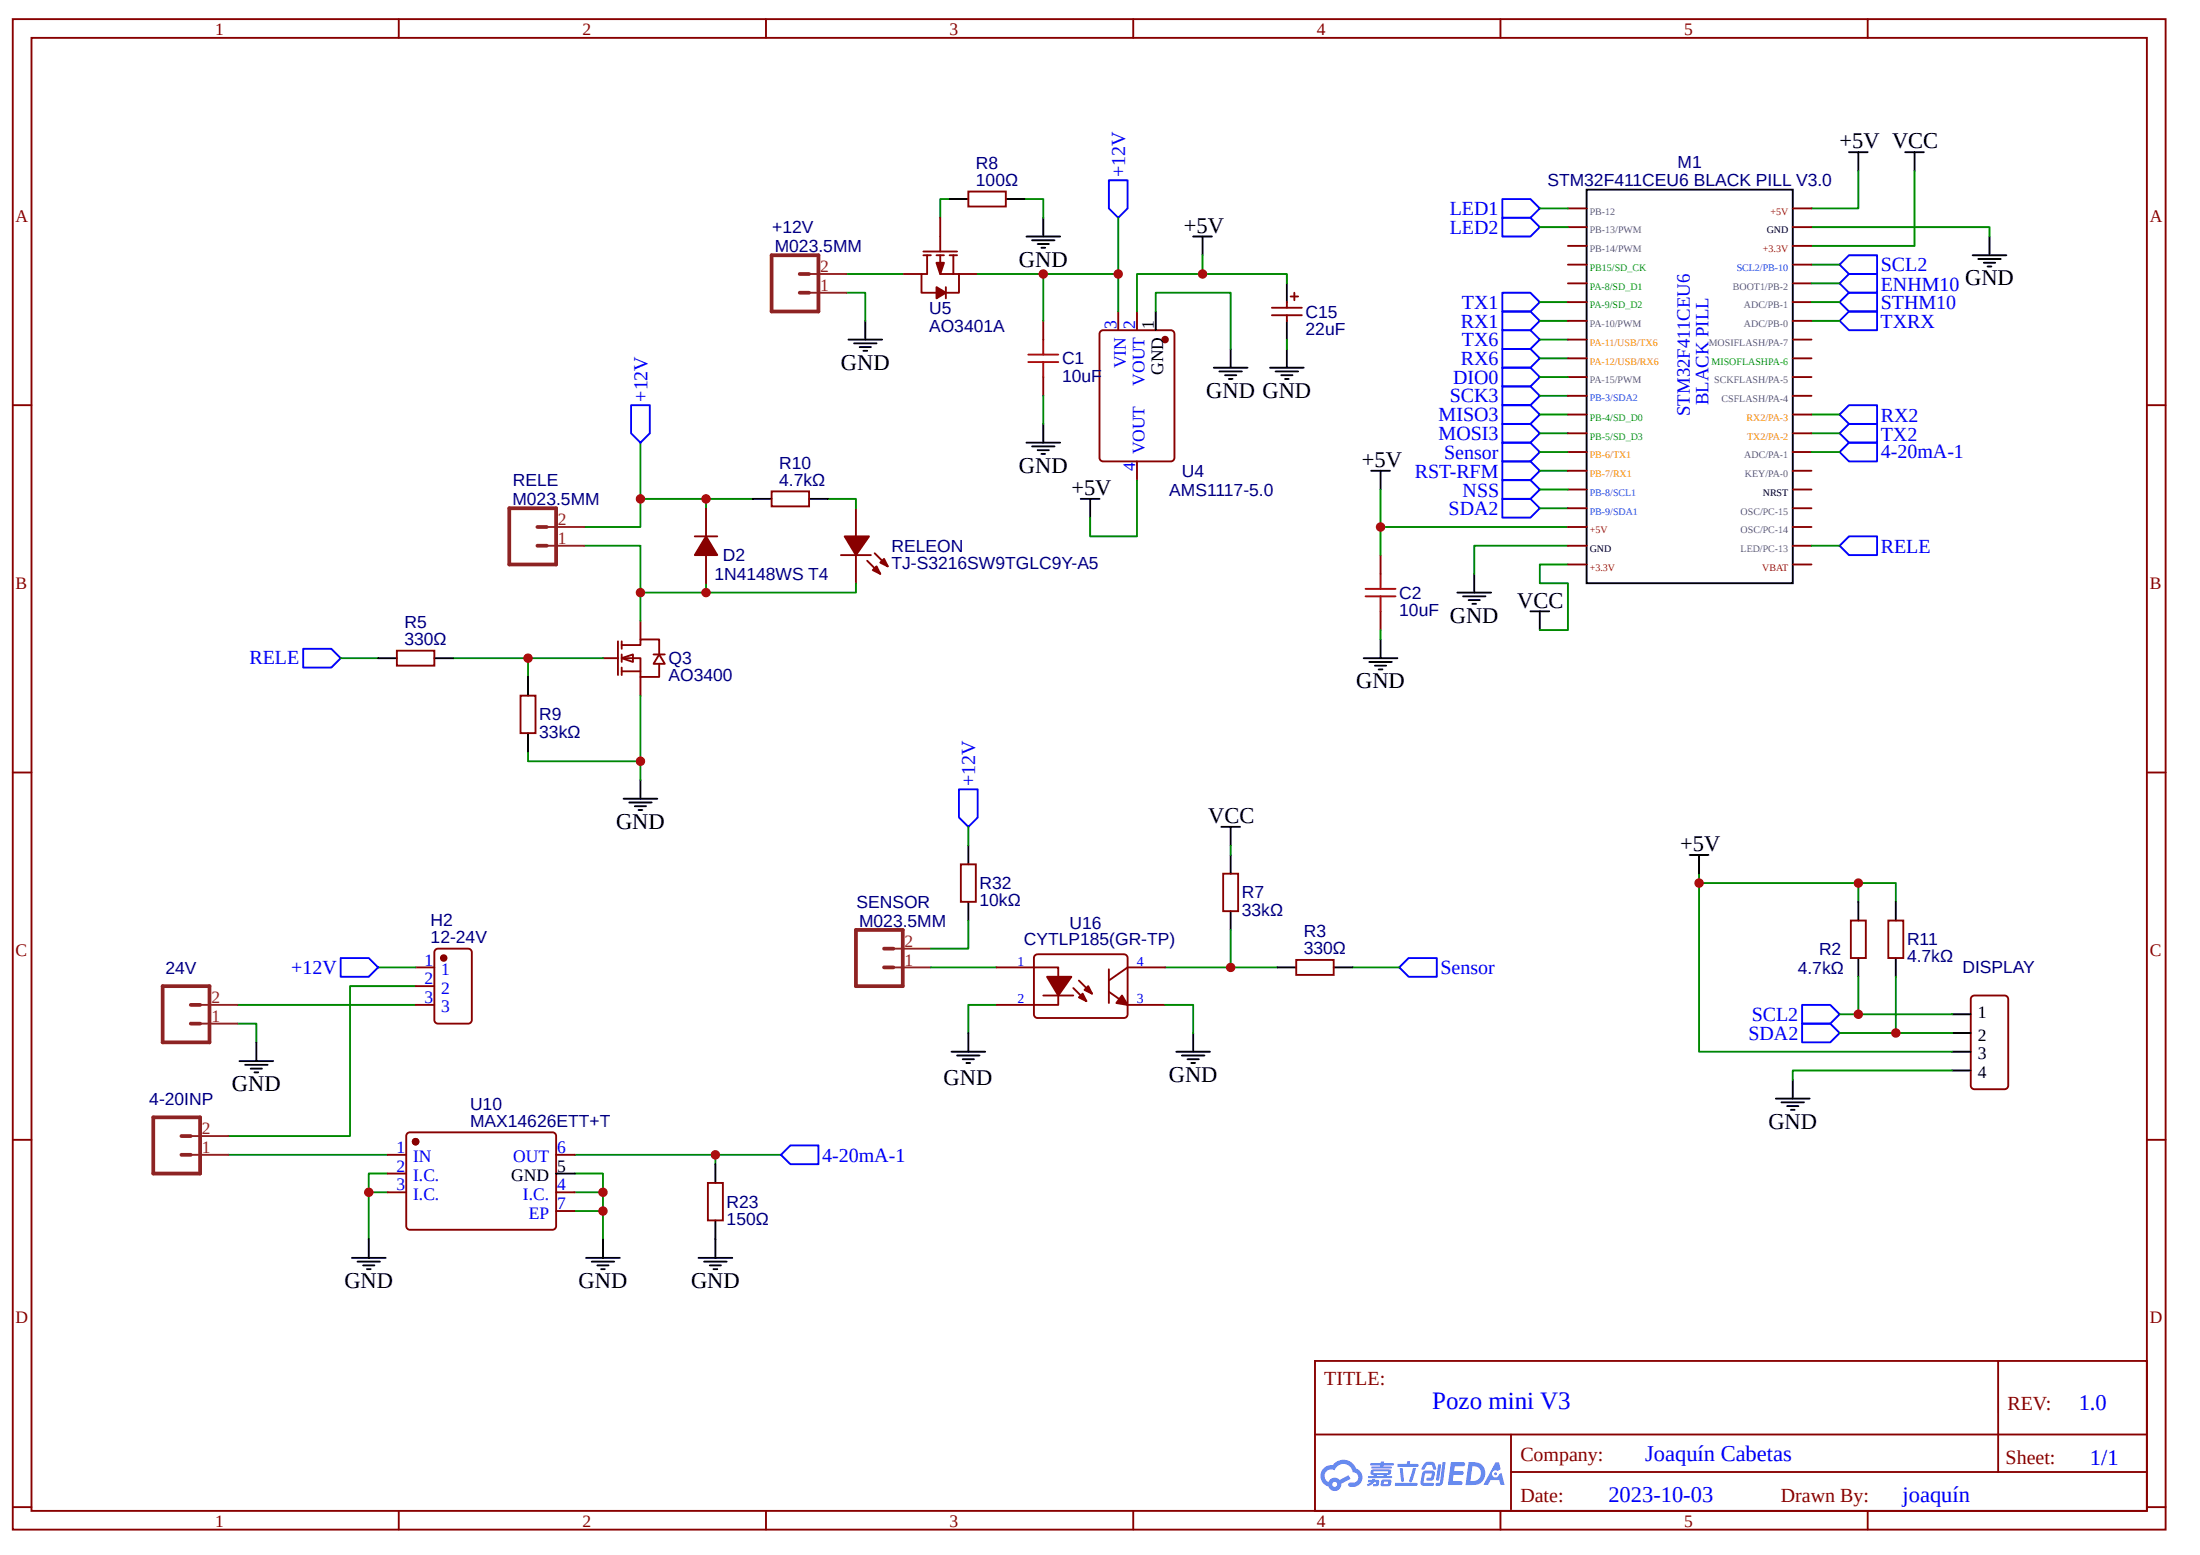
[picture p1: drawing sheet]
<svg xmlns="http://www.w3.org/2000/svg" width="297mm" height="210mm" viewBox="0 0 297 210" stroke-linecap="round" stroke-linejoin="round" font-family="sans-serif">
<g fill="none" stroke="#800" stroke-width=".25">
<path d="M1.7 2.6h290.7v203.9h-290.7zM4.3 5.1h285.5v198.8h-285.5zM53.8 2.6v2.5M103.4 2.6v2.5M153 2.6v2.5M202.6 2.6v2.5M252.1 2.6v2.5M1.7 54.7h2.6M289.8 54.7h2.6M1.7 104.3h2.6M289.8 104.3h2.6M1.7 153.8h2.6"/>
<path d="M289.8 153.8h2.6M177.5 183.7h112.3v20.2h-112.3zM177.6 193.6h112.1M204 198.7h85.7M204 193.6v10.1M269.8 183.7v15M1.7 203.4h2.6M53.8 203.9v2.6M103.4 203.9v2.6M153 203.9v2.6M202.6 203.9v2.6M252.1 203.9v2.6"/>
<path d="M289.8 203.4h2.6"/>
</g>
<g fill="#58f">
<path d="M195.9 197.4h1.6a.28 .28 0 0 1 .3 .2 .28 .28 0 0 1-.3 .3h-1.1l-.1 .6h1.1l.2 .3a.32 .32 0 0 1-.4 .3h-1l-.1 .8h.6a.77 .77 0 0 1 .7 .1 .27 .27 0 0 1-.2 .4h-1.7z"/>
<path d="M201.9 197.4h.5l.2 .9-.4 .2a.48 .48 0 0 0-.7 .2 .48 .48 0 0 0 .3 .7 .48 .48 0 0 0 .6-.4l.3-.2 .4 1.6h-.5l-.2-.6h-1.2l-.3 .6h-.6z"/>
<path d="M194.2 197.7h.4l-.3 2-.2 .2-.2-.2z"/>
<path d="M194.8 197.3h.4l-.4 2.8a.62 .62 0 0 1-1 .3l.1-.2 .4-.1 .1-.1z"/>
<path d="M192.3 197.5a1.28 1.28 0 0 1 1.3-.1l.1 .2 .2 .7-.4 .1-.2-.7h-.6l-.1 .1a.61 .61 0 0 1-.6 .6l-.1-.2z"/>
<path d="M192.2 198.6a1.69 1.69 0 0 1 1.3-.1l.1 .1a1.22 1.22 0 0 1-.2 1.2l-.7 .1-.1-.2v-.2l.6-.1 .1-.5h-.9l-.2 1.2 1.2 .1h.2v.2l-.2 .2h-1.2l-.3-.2-.1-.4 .2-1.1z"/>
<path d="M188.3 200.2h2.9l.2 .2-.2 .2h-2.8l-.1-.1z"/>
<path d="M190.8 198.1h.4l-.6 1.9-.2 .1-.2-.2z"/>
<path d="M189 198.2h.4l.1 1.6-.1 .2-.2-.1z"/>
<path d="M188.7 197.6h1.2l.1-.3 .4-.1-.1 .4h1l.2 .2-.2 .2h-2.5l-.1-.1z"/>
<path d="M184.7 199.8h.5l.1-.2h.4l-.1 .1 .5 .1 .1 .3-.1 .4-.1 .1h-.6v-.3l.4-.1v-.1h-.3l-.3 .3-.6 .2-.1-.3 .6-.2h-.4z"/>
<path d="M185 197.5h1.4v-.2h.5l-.1 .2h1.3l.1 .2-.1 .1h-1.3v.2h1l.1 .1-.1 .1h-2.6v-.2h1.1v-.2h-1.2l-.1-.1z"/>
<path d="M198.3 197.4l-.4 3a3 3 0 0 0 2.1-.3 1.55 1.55 0 0 0 .4-1.8 1.55 1.55 0 0 0-1.6-.9zM198.8 197.9a1.02 1.02 0 0 1 1.1 1.1 1.02 1.02 0 0 1-1.2 .9h-.2z"/>
<path d="M185.1 198.5l-.1 .5 .4 .1 .1 .1h-.8l.1 .3h3l.2-.1-.2-.2h-.6v-.1a.48 .48 0 0 0 .5-.2 .48 .48 0 0 0 0-.5l-2.3-.1zM185.5 198.6h1.8l.1 .1-.1 .1h-1.8zM185.9 199.1h.9l-.1 .1h-.8z"/>
<path d="M186.5 199.8a.73 .73 0 0 0 0 .8 1.5 1.5 0 0 0 1.2-.1 .68 .68 0 0 0 0-.8h-.9zM186.9 200h.5l-.1 .3h-.5z"/>
<path d="M178.7 198.2a1.47 1.47 0 0 0 .6 2.4 .89 .89 0 0 0 1.1 .6 .89 .89 0 0 0 .7-.9l1.2-.7-.2-.5-1.2 .7a.88 .88 0 0 0-1.5 .3 .9 .9 0 0 1-.5-1.3 .9 .9 0 0 1 1.3-.3 1.27 1.27 0 0 1 1.3-.9 1.27 1.27 0 0 1 1.2 1.1 .74 .74 0 0 1 .6 .9 .74 .74 0 0 1-1 .5 .28 .28 0 0 0-.3 .3 .28 .28 0 0 0 .3 .3 1.3 1.3 0 0 0 1.6-.9 1.3 1.3 0 0 0-.8-1.6 1.8 1.8 0 0 0-3.2-.4h-.2a1.42 1.42 0 0 0-1 .4zM179.8 200.4a.35 .35 0 0 1 .7 0 .35 .35 0 0 1-.7 0z"/>
<circle cx="201.9" cy="198.9" r=".19"/>
</g>
<path d="M248.4 73.7l1.2-1.3h3.8v2.5h-3.8z" fill="none" stroke="#00f" stroke-width=".25"/>
<path d="M83.9 88.8l1.6-.5v1z" fill="#fefefe"/>
<g fill="none" stroke="#800" stroke-width=".25">
<path d="M121.9 37h2.5M124.7 34.5h1M124.7 33.9h4.5M125.2 34.5v2.5h-.8v2.5h2.5M126.4 34.5h1M126.9 34.5v2.5h2.6M126.9 29.4v4.5M127.7 38.8v1.5M128.2 34.5h1M128.7 34.5v2.5M129.5 37v2.5h-2.1M129.5 37h2.5"/>
<path d="M81.4 88.8h2M83.4 86.6v4.5M83.9 88.8l1.6-.5v1zM83.9 87.1h2.6v-.8h2.5v2M83.9 88.8h2.6v2.6h2.5v-1.8M83.9 90.6h2.6M83.9 86.6v1M83.9 88.3v1M83.9 90.1v1M86.5 83.8v2.5M86.5 91.4v2.5M88.2 88.3h1.6"/>
<path d="M89 88.3l.8 1.3h-1.6zM266.2 134.5l.4-.1h4a.51 .51 0 0 1 .5 .5v11.6a.51 .51 0 0 1-.5 .5h-4a.51 .51 0 0 1-.5-.5v-11.6z"/>
</g>
<g fill="none" stroke="#080" stroke-width=".25">
<path d="M114.3 39.5h2.5v3.8M128.2 26.9h-1.3v2.5M138.3 26.9h2.5v2.5M244.6 35.7h3.8M86.5 59.7v11.4h-7.6M244.6 56h3.8M244.6 58.5h3.8M78.9 73.7h7.6v10.1M211.7 73.7h-12.7v3.8M46 88.8h5M61.2 88.8h20.2M86.5 93.9v11.4"/>
<path d="M229.4 117.9v1.3h21.5v2.5M250.9 119.2h5v2.5M157.3 130.6h15.2M182.6 130.6h6.3M263.5 144.5h-21.5v1.3"/>
</g>
<g fill="none" stroke="#000" stroke-width=".25">
<path d="M138.6 31.9h4.5M139.3 32.4h3.1M140.1 32.9h1.5M140.6 33.4h.5M140.8 29.4v2.5M114.5 45.8h4.6M115.3 46.3h3M116.1 46.8h1.5M116.6 47.4h.5M116.8 43.3v2.5M185.1 63.5h2.5M186.4 63.5v2.6"/>
<path d="M196.8 80h4.5M199 77.5v2.5M197.5 80.5h3M198.3 81h1.5M198.8 81.5h.5M84.2 107.8h4.5M84.9 108.3h3.1M85.7 108.8h1.5M86.2 109.3h.5M86.5 105.3v2.5M164.9 111.6h2.5M166.1 111.6v2.5"/>
<path d="M161.1 139.4v2.6M263.5 136.9h2.6M263.5 139.4h2.6M158.8 142h4.6M159.6 142.5h3M160.3 143h1.5M160.8 143.5h.5M239.8 148.3h4.5M240.5 148.8h3M241.3 149.3h1.5M241.8 149.8h.5M242 145.8v2.5"/>
<path d="M263.5 142h2.6M263.5 144.5h2.6"/>
</g>
<path d="M202.8 39.5h3.8l1.3 1.3-1.3 1.2h-3.8zM248.4 35.7l1.2-1.2h3.8v2.5h-3.8zM202.8 47.1h3.8l1.3 1.3-1.3 1.2h-3.8zM202.8 42h3.8l1.3 1.3-1.3 1.3h-3.8zM202.8 59.7h3.8l1.3 1.3-1.3 1.3h-3.8zM248.4 58.5l1.2-1.3h3.8v2.5h-3.8zM248.4 56l1.2-1.3h3.8v2.5h-3.8zM202.8 67.3h3.8l1.3 1.3-1.3 1.3h-3.8zM40.9 87.6h3.8l1.3 1.2-1.3 1.3h-3.8zM188.9 130.6l1.3-1.3h3.8v2.5h-3.8zM243.3 138.2h3.8l1.3 1.2-1.3 1.3h-3.8zM243.3 135.6h3.8l1.3 1.3-1.3 1.3h-3.8z" fill="none" stroke="#00f" stroke-width=".25"/>
<path d="M126.4 38.8l1.3 .7-1.3 .8z" fill="#800"/>
<path d="M126.4 38.8l1.3 .7-1.3 .8z" fill="none" stroke="#800" stroke-width=".25"/>
<path d="M126.4 35.5h1l-.5 1.5z" fill="#800"/>
<path d="M126.4 35.5h1l-.5 1.5zM148.6 44.7l.3-.1h9.1a.51 .51 0 0 1 .6 .5v16.7a.51 .51 0 0 1-.6 .5h-9.1a.51 .51 0 0 1-.5-.5v-16.7zM186.4 74.9v2.6M186.4 82.5v2.5" fill="none" stroke="#800" stroke-width=".25"/>
<path d="M114.3 37h7.6M244.6 30.7h24v1.2M250.9 23.1v5h-6.3M258.5 23.1v10.1h-13.9M207.9 48.4h3.8M86.5 67.3h8.8v1.3M95.3 78.7v1.3h-8.8M186.4 66.1v5h25.3M186.4 71.1v3.8M211.7 76.2h-3.8v2.5h3.8v6.3h-3.8M186.4 85v1.3" fill="none" stroke="#080" stroke-width=".25"/>
<path d="M184.4 79.5h4M186.4 77.5v2M184.4 80.5h4M186.4 80.5v2" fill="none" stroke="#a00000" stroke-width=".25"/>
<path d="M202.8 44.6h3.8l1.3 1.2-1.3 1.3h-3.8zM202.8 64.8h3.8l1.3 1.3-1.3 1.2h-3.8zM202.8 62.3h3.8l1.3 1.2-1.3 1.3h-3.8z" fill="none" stroke="#00f" stroke-width=".25"/>
<g fill="none" stroke="#000" stroke-width=".25">
<path d="M249.6 20.5h2.5M250.9 20.5v2.6M257.2 20.5h2.5M258.5 20.5v2.6M266.3 34.5h4.6M267.1 35h3M267.8 35.5h1.6M268.3 36h.5M268.6 31.9v2.6M184.1 88.8h4.6M184.9 89.3h3M185.6 89.9h1.5"/>
<path d="M186.1 90.4h.5M186.4 86.3v2.5M206.6 82.5h2.5M207.9 82.5v2.5M228.1 115.4h2.5M229.4 115.4v2.5"/>
</g>
<circle cx="157.3" cy="45.8" r=".38" fill="#800"/>
<g fill="none" stroke="#800" stroke-width=".25">
<path d="M140.8 43.3v2.5M140.8 50.9v2.5M151 42v2.6M153.5 42v2.6M93.8 72.4h3M95.3 68.6v3.8M95.3 74.9v3.8M153.5 62.3v2.5"/>
<circle cx="157.3" cy="45.8" r=".38"/>
</g>
<g fill="none" stroke="#000" stroke-width=".25">
<path d="M161.1 31.9h2.5M162.3 31.9v2.6M138.6 59.7h4.5M140.8 57.2v2.5M156 42v2.6M163.9 49.6h4.5M164.6 50.1h3.1M165.4 50.6h1.5M165.9 51.1h.5M166.1 47.1v2.5M139.3 60.3h3.1M140.1 60.8h1.5"/>
<path d="M140.6 61.3h.5M145.9 67.3h2.5M147.2 67.3v2.6"/>
</g>
<path d="M138.8 48.9h4.1M138.8 47.9h4.1M140.8 45.8v2.1M140.8 48.9v2" fill="none" stroke="#a00000" stroke-width=".25"/>
<path d="M132 37h19v5M140.8 37v6.3M162.3 34.5v2.5h-8.8v5M140.8 53.4v3.8M153.5 64.8v7.6h-6.3v-2.5" fill="none" stroke="#080" stroke-width=".25"/>
<path d="M85.2 54.7h2.5v3.8l-1.2 1.2-1.3-1.2z" fill="none" stroke="#00f" stroke-width=".25"/>
<path d="M95.3 72.4l1.5 2.5h-3z" fill="#800"/>
<path d="M95.3 72.4l1.5 2.5h-3z" fill="none" stroke="#800" stroke-width=".25"/>
<path d="M149.7 24.3h2.5v3.8l-1.2 1.3-1.3-1.3zM248.4 43.3l1.2-1.3h3.8v2.6h-3.8z" fill="none" stroke="#00f" stroke-width=".25"/>
<path d="M151 29.4v7.6M156 42v-2.5h10.1v7.6M207.9 45.8h3.8" fill="none" stroke="#080" stroke-width=".25"/>
<path d="M117.8 77l.5-.6 .5 1.1z" fill="#800"/>
<path d="M117.8 77l.5-.6 .5 1.1z" fill="none" stroke="#800" stroke-width=".25"/>
<path d="M118.8 75.9l.5-.5 .6 1z" fill="#800"/>
<path d="M113.5 74.9h4.1M115.6 68.6v3.8M115.6 74.9v3.8M117.1 75.7l1.7 1.8M118.1 74.7l1.8 1.7M118.8 75.9l.5-.5 .6 1z" fill="none" stroke="#800" stroke-width=".25"/>
<path d="M114 72.4h3.3l-1.7 2.5z" fill="#800"/>
<g fill="none" stroke="#800" stroke-width=".25">
<path d="M130.7 25.9h5.1v2h-5.1zM211.7 38.2h2.5M211.7 35.7h2.5M211.7 33.2h2.5M211.7 30.7h2.5M211.7 28.1h2.5M242 38.2h2.6M242 35.7h2.6M242 33.2h2.6M242 30.7h2.6M242 28.1h2.6M211.7 58.5h2.5"/>
<path d="M211.7 56h2.5M211.7 53.4h2.5M211.7 50.9h2.5M211.7 48.4h2.5M211.7 45.8h2.5M211.7 43.3h2.5M211.7 40.8h2.5M242 58.5h2.6M242 56h2.6M242 53.4h2.6M242 50.9h2.6M242 48.4h2.6"/>
<path d="M242 45.8h2.6M242 43.3h2.6M242 40.8h2.6M104.2 66.3h5v2.1h-5zM114 72.4h3.3l-1.7 2.5zM211.7 76.2h2.5M211.7 73.7h2.5M211.7 71.1h2.5M211.7 68.6h2.5M211.7 66.1h2.5M211.7 63.5h2.5M211.7 61h2.5"/>
<path d="M242 76.2h2.6M242 73.7h2.6M242 71.1h2.6M242 68.6h2.6M242 66.1h2.6M242 63.5h2.6M242 61h2.6M53.6 87.8h5v2.1h-5zM70.3 93.9h2v5.1h-2zM165.1 117.9h2.1v5.1h-2.1zM58.8 128.2l.3-.2h4.1a.51 .51 0 0 1 .5 .6v9.1a.51 .51 0 0 1-.5 .5h-4.1a.51 .51 0 0 1-.5-.5v-9.1zM175 129.6h5.1v2h-5.1z"/>
<path d="M249.9 124.3h2v5h-2zM254.9 124.3h2.1v5h-2.1z"/>
</g>
<g fill="none" stroke="#080" stroke-width=".25">
<path d="M207.9 53.4h3.8M207.9 56h3.8M207.9 58.5h3.8M207.9 40.8h3.8M207.9 43.3h3.8M207.9 50.9h3.8M244.6 43.3h3.8M95.3 67.3h6.3M111.8 67.3h3.8v1.3M115.6 78.7v1.3h-20.3M207.9 68.6h3.8M207.9 63.5h3.8"/>
<path d="M207.9 66.1h3.8M244.6 73.7h3.8M71.3 88.8v2.6M71.3 101.5v1.3h15.2M166.1 114.1v1.3M229.4 119.2v22.8h34.1M32.1 135.6h24M56.1 133.1h-8.8v20.2h-16.5M250.9 131.8v5.1h-2.5M250.9 136.9h12.6M255.9 131.8v7.6h-7.5M255.9 139.4h7.6"/>
</g>
<g fill="none" stroke="#000" stroke-width=".25">
<path d="M128.2 26.9h2.5M135.8 26.9h2.5M214.2 25.6h27.8v53.1h-27.8zM101.6 67.3h2.6M109.2 67.3h2.6M51 88.8h2.6M58.6 88.8h2.6M71.3 91.4v2.5M71.3 99v2.5M166.1 115.4v2.5M166.1 123v2.5M172.5 130.6h2.5"/>
<path d="M180.1 130.6h2.5M250.9 121.7v2.6M250.9 129.3v2.5M255.9 121.7v2.6M255.9 129.3v2.5"/>
</g>
<path d="M248.4 38.2l1.2-1.2h3.8v2.5h-3.8zM202.8 49.6h3.8l1.3 1.3-1.3 1.3h-3.8zM202.8 52.2h3.8l1.3 1.2-1.3 1.3h-3.8zM202.8 54.7h3.8l1.3 1.3-1.3 1.2h-3.8zM202.8 57.2h3.8l1.3 1.3-1.3 1.2h-3.8zM248.4 40.8l1.2-1.3h3.8v2.5h-3.8z" fill="none" stroke="#00f" stroke-width=".25"/>
<path d="M104.2 34.5h6.3v7.5h-6.3zM108 37h1.2M108 39.5h1.2M68.8 68.6h6.3v7.6h-6.3zM72.6 71.1h1.2M72.6 73.7h1.2M115.6 125.5h6.3v7.6h-6.3zM119.3 128h1.3M119.3 130.6h1.3" fill="none" stroke="#8d2323" stroke-width=".51"/>
<path d="M109.2 39.5h5.1M109.2 37h5.1M73.8 73.7h5.1M73.8 71.1h5.1M120.6 130.6h5.1M120.6 128h5.1" fill="none" stroke="#8d2323" stroke-width=".25"/>
<circle cx="59.9" cy="129.3" r=".38" fill="#800"/>
<g fill="none" stroke="#800" stroke-width=".25">
<path d="M56.1 130.6h2.5M56.1 133.1h2.5M56.1 135.6h2.5M95.6 159.7h2v5h-2z"/>
<circle cx="59.9" cy="129.3" r=".38"/>
</g>
<path d="M32.1 138.2h2.5v2.5M51 130.6h5.1M30.8 155.9h21.5M52.3 158.4h-2.5v8.9M77.6 155.9h19v1.2M77.6 158.4h3.8v2.5M96.6 155.9h8.8M49.8 160.9h2.5M77.6 160.9h3.8v6.4M77.6 163.5h3.8" fill="none" stroke="#080" stroke-width=".25"/>
<path d="M46 129.3h3.8l1.2 1.3-1.2 1.2h-3.8zM105.4 155.9l1.3-1.3h3.8v2.5h-3.8z" fill="none" stroke="#00f" stroke-width=".25"/>
<g fill="none" stroke="#000" stroke-width=".25">
<path d="M32.3 143.2h4.6M33.1 143.7h3M33.8 144.2h1.6M34.4 144.7h.5M34.6 140.7v2.5M96.6 157.1v2.6M47.5 169.8h4.6M48.3 170.3h3M49 170.8h1.5M49.5 171.3h.5M49.8 167.3v2.5M79.1 169.8h4.6"/>
<path d="M79.9 170.3h3M80.6 170.8h1.6M81.2 171.3h.5M81.4 167.3v2.5M94.3 169.8h4.6M95.1 170.3h3M95.8 170.8h1.5M96.3 171.3h.5M96.6 164.7v5.1"/>
</g>
<circle cx="56.1" cy="154.1" r=".38" fill="#800"/>
<g fill="none" stroke="#800" stroke-width=".25">
<path d="M55 153l.3-.2h19.3a.51 .51 0 0 1 .5 .5v12.2a.51 .51 0 0 1-.5 .5h-19.3a.51 .51 0 0 1-.5-.5v-12.2z"/>
<circle cx="56.1" cy="154.1" r=".38"/>
</g>
<circle cx="56.1" cy="154.1" r=".38" fill="#800"/>
<g fill="none" stroke="#800" stroke-width=".25">
<path d="M129.7 116.7h2v5h-2zM134.5 130.6h5.1M134.5 135.6h5.1M139.7 129l.4-.2h11.6a.51 .51 0 0 1 .5 .5v7.6a.51 .51 0 0 1-.5 .5h-11.6a.51 .51 0 0 1-.5-.5v-7.6zM149.7 133.9l2.5 1.7h5.1M149.7 130.8v4.6M157.3 130.6h-5.1l-2.5 1.7M52.3 155.9h2.5M52.3 158.4h2.5M75.1 155.9h2.5M52.3 160.9h2.5M75.1 160.9h2.5"/>
<path d="M75.1 163.5h2.5"/>
<circle cx="56.1" cy="154.1" r=".38"/>
</g>
<path d="M130.7 114.1v2.6M130.7 121.7v2.6M75.1 158.4h2.5" fill="none" stroke="#000" stroke-width=".25"/>
<path d="M207.9 61h3.8M244.6 61h3.8M125.7 130.6h8.8M130.7 124.3v3.7h-5M134.5 135.6h-3.8v3.8" fill="none" stroke="#080" stroke-width=".25"/>
<path d="M248.4 61l1.2-1.3h3.8v2.6h-3.8zM129.5 106.5h2.5v3.8l-1.3 1.3-1.2-1.3z" fill="none" stroke="#00f" stroke-width=".25"/>
<path d="M151.5 134.4l.7 1.2-1.5-.2z" fill="#800"/>
<path d="M151.5 134.4l.7 1.2-1.5-.2z" fill="none" stroke="#800" stroke-width=".25"/>
<path d="M145.7 134.6l.5-.5 .5 1z" fill="#800"/>
<path d="M145.7 134.6l.5-.5 .5 1z" fill="none" stroke="#800" stroke-width=".25"/>
<path d="M146.4 133.6l.5-.5 .5 1z" fill="#800"/>
<path d="M140.8 134.4h4.1M144.9 133.4l1.8 1.7M145.7 132.3l1.7 1.8M146.4 133.6l.5-.5 .5 1z" fill="none" stroke="#800" stroke-width=".25"/>
<path d="M141.4 131.8h3.2l-1.7 2.6z" fill="#800"/>
<path d="M174.7 39.5v1M171.7 41.5h4.1M171.7 42.5h4.1M173.7 40.8v.7M173.7 42.5v.8M174.2 40h1.1M139.6 130.6h3.3v5h-3.3M141.4 131.8h3.2l-1.7 2.6z" fill="none" stroke="#800" stroke-width=".25"/>
<path d="M173.7 38.2v2.6M171.5 49.6h4.5M172.2 50.1h3.1M173 50.6h1.5M173.5 51.1h.5M173.7 43.3v2.5M173.7 47.1v2.5M130.7 139.4v2.6M128.5 142h4.5M129.2 142.5h3M130 143h1.5M130.5 143.5h.5" fill="none" stroke="#000" stroke-width=".25"/>
<path d="M162.3 37h11.4v1.2M207.9 28.1h3.8M207.9 30.7h3.8M244.6 38.2h3.8M173.7 45.8v1.3M244.6 40.8h3.8M130.7 111.6v2.5M157.3 135.6h3.8v3.8M166.1 125.5v5.1" fill="none" stroke="#080" stroke-width=".25"/>
<path d="M22 133.1h6.3v7.6h-6.3zM25.8 135.6h1.2M25.8 138.2h1.2M20.7 150.8h6.3v7.6h-6.3zM24.5 153.3h1.3M24.5 155.9h1.3" fill="none" stroke="#8d2323" stroke-width=".51"/>
<path d="M27 138.2h5.1M27 135.6h5.1M25.8 155.9h5M25.8 153.3h5" fill="none" stroke="#8d2323" stroke-width=".25"/>
<path d="M202.8 26.9h3.8l1.3 1.2-1.3 1.3h-3.8zM202.8 29.4h3.8l1.3 1.3-1.3 1.2h-3.8z" fill="none" stroke="#00f" stroke-width=".25"/>
<g fill="#c00">
<circle cx="250.9" cy="119.2" r=".63"/>
<circle cx="186.4" cy="71.1" r=".63"/>
<circle cx="140.8" cy="37" r=".63"/>
<circle cx="86.5" cy="67.3" r=".63"/>
<circle cx="86.5" cy="80" r=".63"/>
<circle cx="151" cy="37" r=".63"/>
<circle cx="95.3" cy="67.3" r=".63"/>
<circle cx="95.3" cy="80" r=".63"/>
<circle cx="71.3" cy="88.8" r=".63"/>
<circle cx="86.5" cy="102.8" r=".63"/>
<circle cx="229.4" cy="119.2" r=".63"/>
<circle cx="250.9" cy="136.9" r=".63"/>
<circle cx="255.9" cy="139.4" r=".63"/>
<circle cx="96.6" cy="155.9" r=".63"/>
<circle cx="49.8" cy="160.9" r=".63"/>
<circle cx="81.4" cy="160.9" r=".63"/>
<circle cx="81.4" cy="163.5" r=".63"/>
<circle cx="166.1" cy="130.6" r=".63"/>
<circle cx="162.3" cy="37" r=".63"/>
</g>
<text font-size="3.4" fill="#00f" x="193.4" y="190.2">Pozo mini V3</text>
<g font-size="3">
<text x="248.4" y="20">+5V VCC</text>
<text x="137.6" y="36">GND</text>
<text x="159.8" y="31.4">+5V</text>
<text x="113.5" y="49.9">GND</text>
<text x="162.9" y="53.7">GND GND</text>
<text x="137.6" y="63.8">GND</text>
<text x="183.8" y="63">+5V</text>
<text x="144.6" y="66.8">+5V</text>
<text x="204.8" y="82">VCC</text>
<text x="195.7" y="84">GND</text>
<text x="183.1" y="92.9">GND</text>
<text x="83.2" y="111.9">GND</text>
<text x="163.1" y="111.1">VCC</text>
<text x="226.9" y="114.9">+5V</text>
<text x="31.3" y="147.3">GND</text>
<text x="127.4" y="146.4">GND</text>
<text x="157.8" y="146">GND</text>
<text x="238.7" y="152.3">GND</text>
<text x="46.5" y="173.8">GND</text>
<text x="78.1" y="173.8">GND</text>
<text x="93.3" y="173.8">GND</text>
</g>
<g font-size="3" fill="#00f">
<text x="280.6" y="190.3">1.0</text>
<text x="222.1" y="197.2">Joaquín Cabetas</text>
<text x="282.2" y="197.7">1/1</text>
<text x="217.1" y="202.8">2023-10-03</text>
<text x="256.9" y="202.7">joaquín</text>
</g>
<g font-size="2.7" fill="#00f">
<text x="151.9" y="23.9" transform="rotate(-90 151.9 23.9)">+12V</text>
<text x="195.7" y="29">LED1</text>
<text x="195.7" y="31.6">LED2</text>
<text x="197.4" y="41.7">TX1</text>
<text x="253.9" y="36.6">SCL2</text>
<text x="253.9" y="39.2">ENHM10 GND</text>
<text x="253.9" y="41.8">STHM10</text>
<text x="197.2" y="44.2">RX1</text>
<text x="197.4" y="46.7">TX6</text>
<text x="253.9" y="44.3">TXRX</text>
<text x="196.2" y="51.8">DIO0</text>
<text x="197.2" y="49.3">RX6</text>
<text x="87.4" y="54.2" transform="rotate(-90 87.4 54.2)">+12V</text>
<text x="194.2" y="56.9">MISO3</text>
<text x="194.2" y="59.4">MOSI3</text>
<text x="195.7" y="54.3">SCK3</text>
<text x="253.9" y="59.5">TX2</text>
<text x="253.9" y="56.9">RX2</text>
<text x="191" y="64.6">RST-RFM</text>
<text x="195" y="61.9">Sensor</text>
<text x="253.9" y="61.8">4-20mA-1</text>
<text x="195.6" y="69.5">SDA2</text>
<text x="197.5" y="67.1">NSS</text>
<text x="253.9" y="74.6">RELE</text>
<text x="33.7" y="89.7">RELE</text>
<text x="131.7" y="106.1" transform="rotate(-90 131.7 106.1)">+12V</text>
<text x="39.3" y="131.5">+12V</text>
<text x="194.5" y="131.5">Sensor</text>
<text x="236.5" y="137.8">SCL2</text>
<text x="236" y="140.3">SDA2</text>
<text x="111" y="156.8">4-20mA-1</text>
</g>
<g font-size="2.7" fill="#800">
<text x="178.8" y="187">TITLE:</text>
<text x="271" y="190.3">REV:</text>
<text x="205.3" y="197.2">Company:</text>
<text x="270.8" y="197.6">Sheet:</text>
<text x="205.3" y="202.7">Date:</text>
<text x="240.4" y="202.7">Drawn By:</text>
</g>
<g font-size="2.5" fill="#00f">
<text x="228.1" y="56.1" transform="rotate(-90 228.1 56.1)">STM32F411CEU6</text>
<text x="230.6" y="54.7" transform="rotate(-90 230.6 54.7)">BLACK PILL</text>
</g>
<g font-size="2.4" fill="#800">
<text x="29" y="4.7">1</text>
<text x="78.6" y="4.7">2</text>
<text x="128.2" y="4.7">3</text>
<text x="177.8" y="4.7">4</text>
<text x="227.4" y="4.7">5</text>
<text x="2.1" y="29.9">A</text>
<text x="290.2" y="29.9">A</text>
<text x="2.1" y="79.5">B</text>
<text x="290.2" y="79.5">B</text>
<text x="2.1" y="129.1">C</text>
<text x="290.2" y="129.1">C</text>
<text x="2.1" y="178.6">D</text>
<text x="290.2" y="178.6">D</text>
<text x="29" y="206.1">1</text>
<text x="78.6" y="206.1">2</text>
<text x="128.2" y="206.1">3</text>
<text x="177.8" y="206.1">4</text>
<text x="227.4" y="206.1">5</text>
</g>
<g font-size="2.4" fill="#000080">
<text x="131.8" y="22.8">R8</text>
<text x="226.5" y="22.6">M1</text>
<text x="131.8" y="25.1">100Ω</text>
<text x="208.9" y="25.2">STM32F411CEU6 BLACK PILL V3.0</text>
<text x="104.2" y="31.5">+12V</text>
<text x="104.6" y="34">M023.5MM</text>
<text x="125.4" y="44.8">AO3401A</text>
<text x="125.4" y="42.4">U5</text>
<text x="176.3" y="45.2">22uF</text>
<text x="176.3" y="42.9">C15</text>
<text x="143.4" y="51.5">10uF</text>
<text x="143.4" y="49.2">C1</text>
<text x="69.3" y="65.6">RELE</text>
<text x="105.2" y="65.6">4.7kΩ</text>
<text x="105.2" y="63.3">R10</text>
<text x="159.6" y="64.4">U4</text>
<text x="69.2" y="68.1">M023.5MM</text>
<text x="157.8" y="66.9">AMS1117-5.0</text>
<text x="97.6" y="75.7">D2</text>
<text x="120.4" y="76.8">TJ-S3216SW9TGLC9Y-A5</text>
<text x="120.4" y="74.5">RELEON</text>
<text x="96.4" y="78.3">1N4148WS T4</text>
<text x="188.9" y="83.1">10uF</text>
<text x="188.9" y="80.8">C2</text>
<text x="54.6" y="87.1">330Ω</text>
<text x="54.6" y="84.8">R5</text>
<text x="90.3" y="89.7">Q3</text>
<text x="90.3" y="92">AO3400</text>
<text x="72.8" y="99.6">33kΩ</text>
<text x="72.8" y="97.2">R9</text>
<text x="58.1" y="125">H2</text>
<text x="115.6" y="122.5">SENSOR</text>
<text x="116" y="125.1">M023.5MM</text>
<text x="132.2" y="122.3">10kΩ</text>
<text x="132.2" y="120">R32</text>
<text x="144.4" y="125.4">U16</text>
<text x="167.7" y="123.6">33kΩ</text>
<text x="167.7" y="121.3">R7</text>
<text x="22.4" y="131.4">24V</text>
<text x="58.1" y="127.2">12-24V</text>
<text x="138.2" y="127.6">CYTLP185(GR-TP)</text>
<text x="176" y="128.8">330Ω</text>
<text x="176" y="126.5">R3</text>
<text x="242.7" y="131.4">4.7kΩ</text>
<text x="245.6" y="128.9">R2</text>
<text x="257.5" y="129.9">4.7kΩ</text>
<text x="257.5" y="127.6">R11</text>
<text x="264.9" y="131.4">DISPLAY</text>
<text x="20.2" y="149.1">4-20INP</text>
<text x="63.5" y="149.8">U10</text>
<text x="63.5" y="152.1">MAX14626ETT+T</text>
<text x="98.1" y="165.3">150Ω</text>
<text x="98.1" y="163">R23</text>
</g>
<g font-size="2.4" fill="#8d2323">
<text x="110.7" y="39.3">1</text>
<text x="110.7" y="36.7">2</text>
<text x="75.3" y="70.9">2</text>
<text x="75.3" y="73.4">1</text>
<text x="122.1" y="130.3">1</text>
<text x="122.1" y="127.8">2</text>
<text x="28.5" y="137.9">1</text>
<text x="28.5" y="135.4">2</text>
<text x="27.3" y="155.6">1</text>
<text x="27.3" y="153.1">2</text>
</g>
<g font-size="2.4" fill="#00f">
<text x="150.7" y="44.4" transform="rotate(-90 150.7 44.4)">3</text>
<text x="153.2" y="44.4" transform="rotate(-90 153.2 44.4)">2</text>
<text x="152" y="49.7" transform="rotate(-90 152 49.7)">VIN</text>
<text x="154.5" y="52.1" transform="rotate(-90 154.5 52.1)">VOUT</text>
<text x="153.2" y="63.6" transform="rotate(-90 153.2 63.6)">4</text>
<text x="154.5" y="61.3" transform="rotate(-90 154.5 61.3)">VOUT</text>
<text x="57.3" y="130.3">1</text>
<text x="59.6" y="131.6">1</text>
<text x="57.3" y="132.9">2</text>
<text x="57.3" y="135.4">3</text>
<text x="59.6" y="134.1">2</text>
<text x="59.6" y="136.6">3</text>
<text x="53.5" y="155.6">1</text>
<text x="75.2" y="155.6">6</text>
<text x="53.5" y="158.2">2</text>
<text x="53.5" y="160.7">3</text>
<text x="55.8" y="156.9">IN</text>
<text x="55.8" y="159.4">I.C.</text>
<text x="55.8" y="161.9">I.C.</text>
<text x="69.3" y="156.9">OUT</text>
<text x="70.6" y="161.9">I.C.</text>
<text x="75.2" y="160.7">4</text>
<text x="71.4" y="164.5">EP</text>
<text x="75.2" y="163.2">7</text>
</g>
<g font-size="2.4">
<text x="155.8" y="44.4" transform="rotate(-90 155.8 44.4)">1</text>
<text x="157" y="50.6" transform="rotate(-90 157 50.6)">GND</text>
<text x="267" y="137.4">1</text>
<text x="267" y="140.4">2</text>
<text x="267" y="143">3</text>
<text x="267" y="145.5">4</text>
<text x="69" y="159.4">GND</text>
<text x="75.2" y="158.2">5</text>
</g>
<g font-size="1.9" fill="#00f">
<text x="137.4" y="130.3">1</text>
<text x="153.5" y="130.3">4</text>
<text x="137.4" y="135.4">2</text>
<text x="153.5" y="135.4">3</text>
</g>
<g font-size="1.3" fill="#666">
<text x="214.6" y="29">PB-12</text>
<text x="214.6" y="31.5">PB-13/PWM</text>
<text x="214.6" y="34">PB-14/PWM</text>
<text x="233.9" y="39.1">BOOT1/PB-2</text>
<text x="235.4" y="41.6">ADC/PB-1</text>
<text x="214.6" y="44.2">PA-10/PWM</text>
<text x="230.7" y="46.7">MOSIFLASH/PA-7</text>
<text x="235.4" y="44.2">ADC/PB-0</text>
<text x="214.6" y="51.7">PA-15/PWM</text>
<text x="231.4" y="51.7">SCKFLASH/PA-5</text>
<text x="232.4" y="54.3">CSFLASH/PA-4</text>
<text x="235.5" y="61.9">ADC/PA-1</text>
<text x="235.6" y="64.4">KEY/PA-0</text>
<text x="235" y="72">OSC/PC-14</text>
<text x="235" y="69.4">OSC/PC-15</text>
<text x="235" y="74.5">LED/PC-13</text>
</g>
<g font-size="1.3" fill="#f00">
<text x="239" y="29">+5V</text>
<text x="238" y="34">+3.3V</text>
<text x="214.6" y="72">+5V</text>
<text x="214.6" y="77">+3.3V</text>
<text x="237.9" y="77">VBAT</text>
</g>
<g font-size="1.3">
<text x="238.5" y="31.5">GND</text>
<text x="238" y="66.9">NRST</text>
<text x="214.6" y="74.5">GND</text>
</g>
<g font-size="1.3" fill="#0c0">
<text x="214.6" y="36.6">PB15/SD_CK</text>
<text x="214.6" y="39.1">PA-8/SD_D1</text>
<text x="214.6" y="41.6">PA-9/SD_D2</text>
<text x="231.1" y="49.2">MISOFLASHPA-6</text>
<text x="214.6" y="56.8">PB-4/SD_D0</text>
<text x="214.6" y="59.3">PB-5/SD_D3</text>
</g>
<g font-size="1.3" fill="#06f">
<text x="234.5" y="36.6">SCL2/PB-10</text>
<text x="214.6" y="54.1">PB-3/SDA2</text>
<text x="214.6" y="66.9">PB-8/SCL1</text>
<text x="214.6" y="69.4">PB-9/SDA1</text>
</g>
<g font-size="1.3" fill="#f90">
<text x="214.6" y="46.7">PA-11/USB/TX6</text>
<text x="214.6" y="49.2">PA-12/USB/RX6</text>
<text x="235.8" y="56.8">RX2/PA-3</text>
<text x="235.9" y="59.3">TX2/PA-2</text>
<text x="214.6" y="61.9">PB-6/TX1</text>
<text x="214.6" y="64.4">PB-7/RX1</text>
</g>
</svg>
